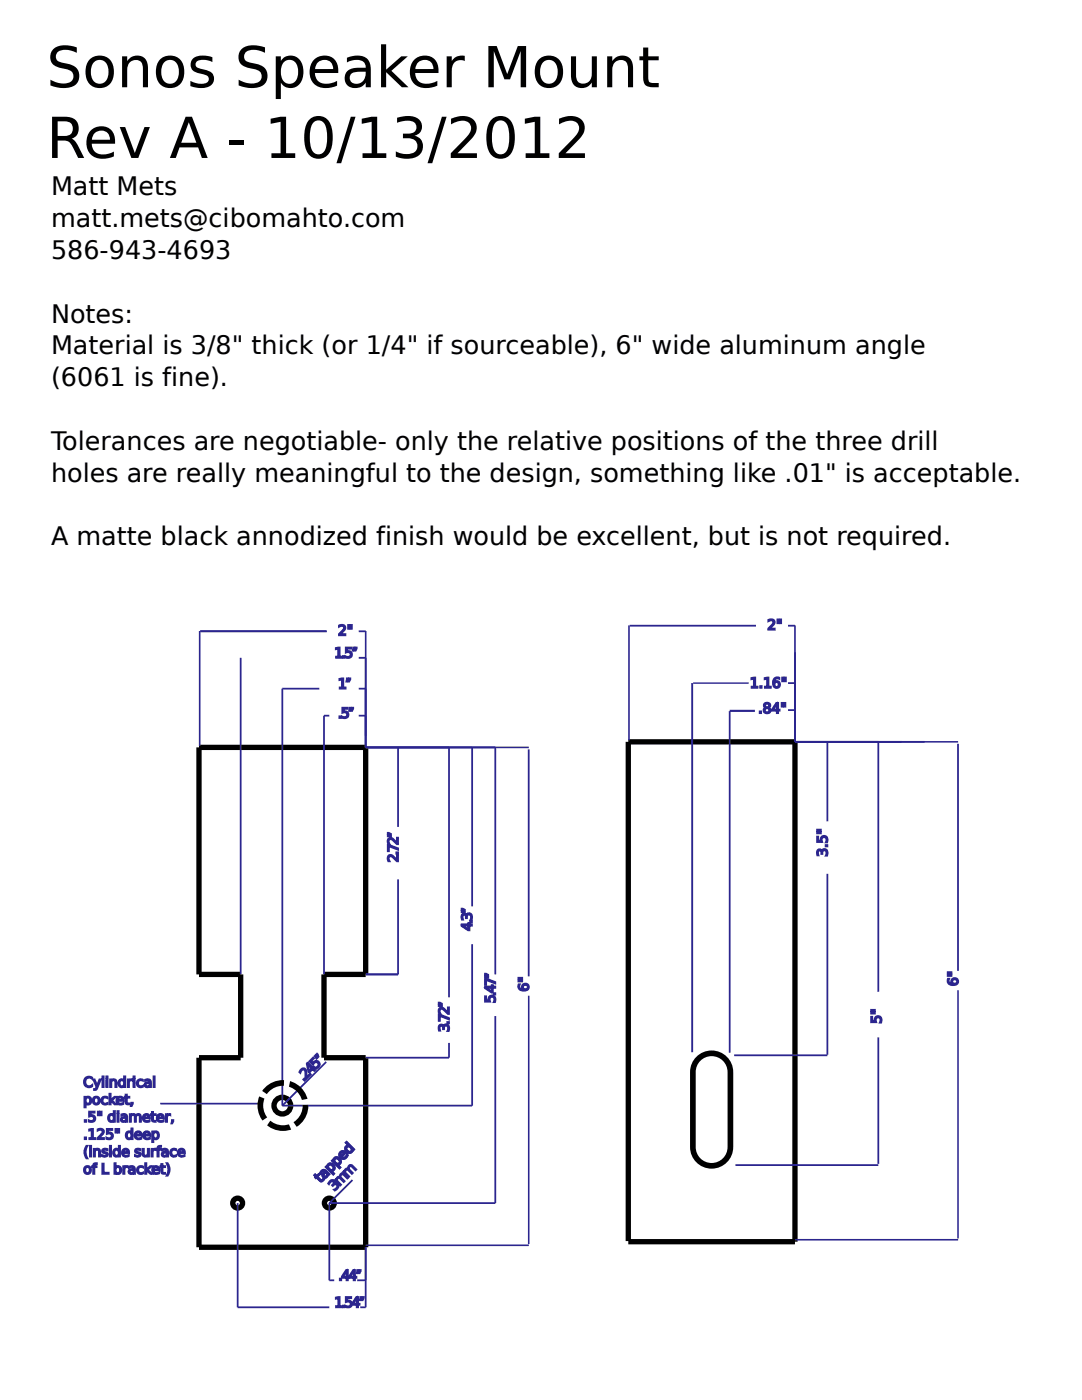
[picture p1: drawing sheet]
<svg xmlns="http://www.w3.org/2000/svg" width="216mm" height="279mm" viewBox="0 0 216 279" stroke-linecap="round" stroke-linejoin="round" font-family="sans-serif">
<g fill="none" stroke="#000" stroke-width=".35">
<circle cx="56.3" cy="220.7" r="1.66"/>
<circle cx="47.4" cy="240.1" r=".98"/>
<circle cx="65.7" cy="240.1" r=".98"/>
</g>
<g fill="none" stroke="#000" stroke-width="1.1" stroke-linecap="butt">
<path d="M39.7 149.2h33.3v45.3h-8.3v16.6h8.3v37.8h-33.3v-37.8h8.3v-16.6h-8.3z"/>
<circle cx="56.3" cy="220.7" r="1.66"/>
<circle cx="47.4" cy="240.1" r=".98"/>
<circle cx="65.7" cy="240.1" r=".98"/>
</g>
<path d="M70.3 235.5l-4.6 4.6" fill="none" stroke="#2b258e" stroke-width=".35"/>
<g fill="#00f" stroke="#2b258e" stroke-width=".35">
<path d="M56.3 220.7h37.9z"/>
<path d="M73 149.2h21.2z"/>
<path d="M94.2 149.2v31.7z"/>
<path d="M94.2 188.4v32.3z"/>
</g>
<path d="M65.7 142.8h-1v51.7M71.6 142.8h1.4v6.4" fill="none" stroke="#2b258e" stroke-width=".35"/>
<g fill="#00f" stroke="#2b258e" stroke-width=".35">
<path d="M73 137.4v11.8z"/>
<path d="M56.3 137.4v83.3z"/>
<path d="M48 131.3v63.2z"/>
<path d="M73 131.3v17.9z"/>
<path d="M71.6 131.3h1.4z"/>
<path d="M32 220.2h19.6z"/>
<path d="M56.3 137.4h7.4z"/>
<path d="M71.6 137.4h1.4z"/>
</g>
<path d="M73 149.2h6.4v15.8M77.4 168.6l2 .7v.3l-1.8-.7v1h-.2zM77.4 166.6l.6 .2v.2l-.6-.1zM77.4 166.2l.6 .2v.2l-.6-.1zM77.5 170.8a.87 .87 0 0 1 1.3 .4l.4 .4v-1h.2v1.3h-.2l-.4-.4a.89 .89 0 0 0-1.1-.5l-.1 .4 .2 .5h-.3l-.2-.6zM77.5 167.4a.87 .87 0 0 1 1.3 .4l.4 .4v-1h.2v1.3h-.2l-.4-.4a.89 .89 0 0 0-1.1-.5l-.1 .4 .2 .5h-.3l-.2-.6zM79.1 170.1h.3v.3h-.3zM79.4 175.5v19h-6.4M73 194.5h6.4z" fill="none" stroke="#2b258e" stroke-width=".35"/>
<g fill="#00f" stroke="#2b258e" stroke-width=".35">
<path d="M73 211.1h16.6z"/>
<path d="M89.6 208.1v3z"/>
</g>
<path d="M92.1 184.5h1.4v-.3h.2v.3h.5v.2h-.5v1h-.3l-1.3-.9zM92.1 181.7l.7 .3v.1l-.7-.1zM92.1 181.3l.7 .3v.1l-.7-.1zM92.2 182.5l.6-.2 .3 .4a.63 .63 0 0 1 .8-.4 .63 .63 0 0 1 .3 .9l-.1 .4h-.3a.55 .55 0 0 0 .2-.7 .55 .55 0 0 0-.7-.2l-.1 .5h-.2v-.2a.34 .34 0 0 0-.4-.4 .34 .34 0 0 0-.3 .4l.1 .5h-.2l-.1-.5zM92.4 184.7h1.1v.7zM93.8 183.8h.4v.3h-.4zM87.5 202.4l2.1 .8v.3l-1.8-.7v1h-.3zM87.5 200.5l.7 .2v.2l-.7-.1zM87.5 200.1l.7 .2v.2l-.7-.1zM87.6 204.6l.6-.1 .3 .3a.63 .63 0 0 1 .8-.3 .63 .63 0 0 1 .3 .8l-.1 .5h-.2a.55 .55 0 0 0 .1-.8 .55 .55 0 0 0-.7-.2l-.1 .6h-.2v-.2a.34 .34 0 0 0-.3-.5 .34 .34 0 0 0-.4 .5l.1 .5h-.2l-.1-.6zM87.7 201.3a.87 .87 0 0 1 1.3 .3l.4 .4v-1h.2v1.4h-.2l-.5-.5a.89 .89 0 0 0-1.1-.4l-.1 .4 .2 .4h-.3l-.1-.5zM89.2 204h.4v.3h-.4z" fill="none" stroke="#2b258e" stroke-width=".35"/>
<g fill="#00f" stroke="#2b258e" stroke-width=".35">
<path d="M79.4 149.2h10.2z"/>
<path d="M89.6 149.2v49.8z"/>
<path d="M73 149.2h25.8z"/>
<path d="M65.7 240.1h33.1z"/>
<path d="M98.8 202.8v37.3z"/>
<path d="M98.8 149.2v45.3z"/>
</g>
<g fill="none" stroke="#2b258e" stroke-width=".35">
<path d="M67 129.3l.8-.1v1.8h.4v.3h-1.2v-.3h.5v-1.5l-.5 .1zM67.7 135.5l.8-.1v1.8h.5v.2h-1.2v-.2h.4v-1.6l-.5 .1zM68.4 130.9h.3v.4h-.3zM69 129.2h1.1v.3h-.8v.5a.73 .73 0 0 1 .9 .7 .73 .73 0 0 1-1 .6l-.3-.1v-.3a.54 .54 0 0 0 .8 .1 .54 .54 0 0 0 0-.8l-.7 .1zM69.2 135.4h.3v.2l-.2 .4h-.2zM69.6 135.4h.3v.2l-.2 .4h-.2zM70.5 129.2h.3v.2l-.3 .5h-.1zM70.9 129.2h.3v.2l-.3 .5h-.1zM67.7 142.9h.3v.4h-.3zM68.3 141.2h1.1v.3h-.8v.5a.73 .73 0 0 1 1 .7 .73 .73 0 0 1-1.1 .6l-.3-.1v-.2a.54 .54 0 0 0 .8 0 .54 .54 0 0 0 0-.8l-.7 .1zM69.8 141.2h.3v.3l-.3 .4h-.1zM70.2 141.2h.3v.3l-.2 .4h-.2z"/>
<path d="M96.8 198.8h.2v.9h.5a.73 .73 0 0 1 .7-1 .73 .73 0 0 1 .6 1v.3h-.3a.54 .54 0 0 0 0-.8 .54 .54 0 0 0-.8 .1l.1 .6h-1zM96.8 196.9h1.3v-.3h.2v.3h.5v.3h-.5v.9h-.2l-1.3-.9zM96.8 195.2l2 .8v.3l-1.8-.7v1h-.2zM96.8 194.7l.6 .3v.1l-.6-.1zM96.8 194.3l.6 .2v.2l-.6-.1zM97 197.2h1.1v.7zM98.5 198.2h.3v.3h-.3zM60 213.4a.68 .68 0 0 1 .9-.1 .68 .68 0 0 1 .3 .9v.7l.7-.6 .1 .1-.9 .9-.2-.1v-.6a.88 .88 0 0 0-.4-1.1l-.3 .1-.3 .6-.2-.2zM60.5 215.4l.2-.2 .3 .3-.2 .2zM61.2 212.3l.3-.2 .9 .9 .2-.2 .2 .2-.2 .2 .3 .3-.2 .2-.3-.3-.7 .6-.2-.1zM61.4 212.4l.8 .8-.5 .5zM61.7 211.8l.8-.8 .2 .2-.6 .6 .3 .4a.73 .73 0 0 1 1.2-.2 .73 .73 0 0 1-.3 1.1l-.2 .2-.2-.2a.54 .54 0 0 0 .6-.5 .54 .54 0 0 0-.6-.6l-.4 .5z"/>
<path d="M62.8 210.8l.2-.2 .1 .1 .2 .5-.1 .1zM63.1 210.5l.2-.2 .1 .1 .2 .5-.2 .1zM65.1 211.9l-8.8 8.8M65.8 235.7a.52 .52 0 0 1 .7-.2 .52 .52 0 0 1 .2 .7 .63 .63 0 0 1 .9 .4 .63 .63 0 0 1-.4 .8l-.4 .2-.2-.2a.55 .55 0 0 0 .6-.4 .55 .55 0 0 0-.3-.6l-.5 .3-.2-.2 .2-.1a.34 .34 0 0 0 .1-.6 .34 .34 0 0 0-.5 .1l-.4 .5-.1-.2zM67.3 235l.3-.2 .3 .1a.55 .55 0 0 1 .2-.7 .55 .55 0 0 1 .7 .2l.7 .6-.2 .2-.7-.7a.38 .38 0 0 0-.6 0 .38 .38 0 0 0 .2 .6l.6 .6-.2 .2-.7-.6a.38 .38 0 0 0-.6-.1 .38 .38 0 0 0 .1 .6l.7 .6-.2 .2-1.1-1.1 .2-.2 .1 .2zM69.6 232.6l.6-.1 .9 .9-.2 .2-.6-.7a.38 .38 0 0 0-.6 0 .38 .38 0 0 0 .1 .6l.6 .6-.2 .2-.6-.7a.38 .38 0 0 0-.6 0 .38 .38 0 0 0 .1 .6l.6 .6-.2 .2-1.1-1.1 .2-.2 .2 .2a.53 .53 0 0 1 .1-.6 .53 .53 0 0 1 .6-.1zM47.4 240.1v20.8h18.3M65.7 240.1v15.4h1M67 258.9l.8-.1v1.9h.4v.2h-1.2v-.2h.5v-1.6l-.5 .1zM67.8 255.2h.3v.3h-.3zM69 258.8h1.1v.3h-.8v.5a.73 .73 0 0 1 .9 .7 .73 .73 0 0 1-1 .6h-.3v-.3a.54 .54 0 0 0 .8 0 .54 .54 0 0 0 0-.8l-.7 .1zM69.1 253.5h.3v1.3h.3v.2h-.3v.5h-.3v-.5h-.9v-.2z"/>
<path d="M69.1 253.7v1.1h-.7zM70.5 253.5h.3v1.3h.3v.2h-.3v.5h-.2v-.5h-1v-.2zM70.6 253.7v1.1h-.7zM71.1 258.8h.4v1.4h.2v.2h-.2v.5h-.3v-.5h-1v-.3zM71.2 259.1v1.1h-.7zM71.3 255.5h1.7M71.3 253.5h.3v.2l-.3 .4h-.1zM71.7 253.5h.3v.2l-.2 .4h-.2zM71.9 258.8h.3v.3l-.2 .4h-.2zM72.3 258.8h.3v.3l-.2 .4h-.2zM73 248.9v12h-1.1M68.4 260.5h.3v.4h-.3z"/>
</g>
<g fill="#00f" stroke="#2b258e" stroke-width=".35">
<path d="M73 149.2h32.5z"/>
<path d="M105.5 198.7v49.6z"/>
<path d="M105.5 149.6v45.3z"/>
</g>
<g fill="none" stroke="#2b258e" stroke-width=".35">
<path d="M103.4 195.6h.8v.3h-.8zM103.4 195.1h.8v.3h-.8zM103.5 196.4h.2a.65 .65 0 0 0 0 .8 .65 .65 0 0 0 .7 .2 .68 .68 0 0 1 .1-1 .68 .68 0 0 1 1 .3 .68 .68 0 0 1-.4 .9 1.09 1.09 0 0 1-1.7-.8z"/>
<circle cx="104.8" cy="197" r=".46"/>
</g>
<g fill="#00f" stroke="#2b258e" stroke-width=".35">
<path d="M73 248.5h32.5z"/>
<path d="M39.8 125.9v23z"/>
<path d="M73 125.9v20.9z"/>
<path d="M71.6 126h1.4z"/>
<path d="M40 126h25.2z"/>
</g>
<path d="M67.6 124.8a.72 .72 0 0 1 1-.1 .72 .72 0 0 1 .2 .9l-.8 .9h.9v.3h-1.3v-.3l.5-.4a.89 .89 0 0 0 .4-1.1l-.4-.1-.5 .2zM69.5 124.7h.2v.8h-.2zM70 124.7h.2v.8h-.2z" fill="none" stroke="#2b258e" stroke-width=".35"/>
<path d="M158.6 148.1h-33.2v99.6M158.6 148.2v99.6h-33.2" fill="none" stroke="#000" stroke-width="1.1" stroke-linecap="butt"/>
<path d="M158.6 148.1h21.3z" fill="#00f" stroke="#2b258e" stroke-width=".35"/>
<path d="M145.6 141.9v68.2M157.2 141.7h1.4v6.4" fill="none" stroke="#2b258e" stroke-width=".35"/>
<g fill="#00f" stroke="#2b258e" stroke-width=".35">
<path d="M158.6 136.3v11.8z"/>
<path d="M138.1 136.3v73.7z"/>
<path d="M158.6 130.2v17.9z"/>
<path d="M138.3 136.3h11.1z"/>
<path d="M157.2 136.3h1.4z"/>
</g>
<path d="M158.6 148.1h6.5v15.8M163 167h.3v.8h.5a.73 .73 0 0 1 .7-1 .73 .73 0 0 1 .6 1.1l-.1 .2h-.2a.54 .54 0 0 0 0-.8 .54 .54 0 0 0-.8 .1l.1 .7h-1.1zM163 166.1h.8v.2h-.8zM163 165.6h.8v.2h-.8zM163.1 169.7l.6-.2 .3 .4a.63 .63 0 0 1 .8-.4 .63 .63 0 0 1 .3 .9l-.1 .4h-.2a.55 .55 0 0 0 .1-.7 .55 .55 0 0 0-.7-.3l-.1 .6h-.2v-.2a.34 .34 0 0 0-.4-.4 .34 .34 0 0 0-.3 .4l.1 .5h-.2l-.1-.5zM164.7 168.6h.4v.3h-.4zM165.1 174.4v36.1M146.5 210.6h18.6" fill="none" stroke="#2b258e" stroke-width=".35"/>
<g fill="#00f" stroke="#2b258e" stroke-width=".35">
<path d="M146.8 232.5h28.5z"/>
<path d="M175.3 207v25.3z"/>
<path d="M165.1 148.1h10.2z"/>
<path d="M175.3 148.1v49.8z"/>
<path d="M158.6 148.1h25.9z"/>
</g>
<g fill="none" stroke="#2b258e" stroke-width=".35">
<path d="M151.6 142h.3v.3h-.3zM152.6 140.4a.61 .61 0 0 1 .9-.1 .61 .61 0 0 1 0 .9h-.2a.64 .64 0 0 1 .3 1 .64 .64 0 0 1-.9 .1 .57 .57 0 0 1-.3-.6 .57 .57 0 0 1 .4-.5l-.4-.3zM154.9 140.3h.4v1.3h.3v.2h-.3v.5h-.3v-.5h-.9v-.2zM155 140.5v1.1h-.7zM156 140.3h.2v.7h-.2zM156.5 140.3h.2v.7h-.2z"/>
<circle cx="153.1" cy="140.8" r=".37"/>
<circle cx="153.1" cy="141.8" r=".42"/>
</g>
<g fill="#00f" stroke="#2b258e" stroke-width=".35">
<path d="M158.6 148.1h32.6z"/>
<path d="M191.2 197.6v49.6z"/>
<path d="M191.2 148.4v45.3z"/>
</g>
<g fill="none" stroke="#2b258e" stroke-width=".35">
<path d="M189.1 194.5h.8v.3h-.8zM189.1 194h.8v.3h-.8zM189.1 195.3h.3a.64 .64 0 0 0 0 .7 .64 .64 0 0 0 .6 .3 .68 .68 0 0 1 .2-1 .68 .68 0 0 1 1 .3 .68 .68 0 0 1-.5 .9 1.09 1.09 0 0 1-1.6-.8z"/>
<circle cx="190.5" cy="195.9" r=".46"/>
</g>
<g fill="#00f" stroke="#2b258e" stroke-width=".35">
<path d="M158.6 247.4h32.6z"/>
<path d="M125.5 124.8v23z"/>
<path d="M158.6 124.8v20.9z"/>
<path d="M157.2 124.9h1.4z"/>
<path d="M125.6 124.9h25.2z"/>
</g>
<path d="M153.3 123.7a.72 .72 0 0 1 .9-.1 .72 .72 0 0 1 .3 .9l-.9 .9h1v.3h-1.3v-.3l.4-.4a.89 .89 0 0 0 .5-1.1l-.4-.1-.5 .2zM155.1 123.6h.3v.8h-.3zM155.6 123.6h.3v.8h-.3z" fill="none" stroke="#2b258e" stroke-width=".35"/>
<path d="M139.3 211.3a3.7 3.7 0 0 1 4.1-.8 3.7 3.7 0 0 1 2.3 3.5v14.9a3.7 3.7 0 0 1-3.7 3.8 3.7 3.7 0 0 1-3.7-3.8v-14.9a3.7 3.7 0 0 1 1-2.7z" fill="none" stroke="#000" stroke-width="1.1" stroke-linecap="butt"/>
<path d="M145.6 141.9h5z" fill="#00f" stroke="#2b258e" stroke-width=".35"/>
<g fill="none" stroke="#2b258e" stroke-width=".35">
<path d="M149.9 135.3l.8-.1v1.8h.5v.3h-1.2v-.3h.4v-1.5l-.5 .1zM151.7 136.9h.3v.4h-.3zM152.6 135.3l.7-.1v1.8h.5v.3h-1.2v-.3h.5v-1.5l-.5 .1zM154.5 135.5l.6-.3 .4 .1v.2a.64 .64 0 0 0-.7 0 .64 .64 0 0 0-.3 .7 .68 .68 0 0 1 1 .1 .68 .68 0 0 1-.3 1 .68 .68 0 0 1-.9-.5v-.9zM156.1 135.2h.2v.8h-.2zM156.6 135.2h.2v.8h-.2zM16.9 218.9h.2v.2a.67 .67 0 0 1 .9-.1 .67 .67 0 0 1 .2 .9 .6 .6 0 0 1-.4 .5 .6 .6 0 0 1-.7-.2v.8h-.2zM17 215.1l.5-.2h.4l.5 .2v.3a.8 .8 0 0 0-1.1 0 .8 .8 0 0 0 0 1.1 .8 .8 0 0 0 1.1 0v.3a1.08 1.08 0 0 1-1.5-.2 1.08 1.08 0 0 1 .1-1.5zM17.2 219.2a.56 .56 0 0 1 .8 .3 .56 .56 0 0 1-.3 .7 .59 .59 0 0 1-.6-.3 .59 .59 0 0 1 .1-.7zM18.6 215.4h.3l.5 1.2 .4-1.2h.3l-.7 1.7-.3 .4h-.3v-.2h.3l.1-.4zM18.9 219.2a.56 .56 0 0 1 .8 .2 .56 .56 0 0 1-.3 .8 .58 .58 0 0 1-.6-.3 .58 .58 0 0 1 .1-.7zM20.4 219.1l.7-.3 .3 .1v.3a.6 .6 0 0 0-.8 0 .6 .6 0 0 0 0 .9 .6 .6 0 0 0 .8 0v.3a.83 .83 0 0 1-1.1-.2 .83 .83 0 0 1 .1-1.1z"/>
<path d="M20.4 214.8h.3v2.2h-.3zM21.2 215.4h.3v1.6h-.3zM21.2 214.8h.3v.3h-.3zM21.8 218.3h.3v1.2l.7-.6h.4l-.9 .7 .9 .8h-.3l-.8-.7v.7h-.3zM22 215.4h.2v.2a.56 .56 0 0 1 .7-.2 .56 .56 0 0 1 .4 .6v1h-.3v-1a.4 .4 0 0 0-.4-.4 .4 .4 0 0 0-.4 .5v.9h-.2zM23.4 219.1a.71 .71 0 0 1 .9-.2 .71 .71 0 0 1 .4 .8h-1.2a.65 .65 0 0 0 .4 .6 .65 .65 0 0 0 .7-.2v.2a.87 .87 0 0 1-1.1-.1 .87 .87 0 0 1-.1-1.1zM23.7 219.2l.5-.1 .2 .4h-.9zM23.8 215.6l.5-.2 .5 .2v-.8h.2v2.2h-.2v-.3a.68 .68 0 0 1-1 .2 .68 .68 0 0 1-.2-.9zM24 215.7a.56 .56 0 0 1 .8 .3 .56 .56 0 0 1-.3 .7 .59 .59 0 0 1-.6-.3 .59 .59 0 0 1 .1-.7zM25.1 218.4h.2v.5h.5v.2h-.5v1l.5 .1v.2a.55 .55 0 0 1-.7-.5v-.8h-.2v-.2h.2zM25.5 215.4h.2v.2l.2-.2h.5v.2a.45 .45 0 0 0-.5 .1 .45 .45 0 0 0-.2 .4v.9h-.2zM26.6 215.4h.3v1.6h-.3z"/>
<path d="M26.6 214.8h.3v.3h-.3zM27.5 215.6l.7-.2 .3 .1v.2a.6 .6 0 0 0-.8 .1 .6 .6 0 0 0 0 .8 .6 .6 0 0 0 .8 .1v.2a.83 .83 0 0 1-1.1-.2 .83 .83 0 0 1 .1-1.1zM28.9 215.5a.75 .75 0 0 1 .8-.1 .75 .75 0 0 1 .4 .7v.9h-.2v-.3a.55 .55 0 0 1-.7 .3 .55 .55 0 0 1-.3-.7 .55 .55 0 0 1 .6-.3h.4a.54 .54 0 0 0-.4-.4 .54 .54 0 0 0-.6 .1zM29.2 216.3l.7-.1a.43 .43 0 0 1-.3 .5 .43 .43 0 0 1-.5-.2zM30.6 214.8h.3v2.2h-.3zM173.8 202.9h.3v.9h.5a.73 .73 0 0 1 .7-1 .73 .73 0 0 1 .6 1l-.1 .3h-.3a.54 .54 0 0 0 .1-.8 .54 .54 0 0 0-.8 .1v.6h-1zM173.8 202h.8v.3h-.8zM173.8 201.5h.8v.3h-.8zM16.9 223.5h.3v.4h-.3zM16.9 227h.3v.3h-.3zM17.1 233.1a.56 .56 0 0 1 .8 .2 .56 .56 0 0 1-.3 .8 .58 .58 0 0 1-.6-.4 .58 .58 0 0 1 .1-.6zM17.2 228.7h.3a2.36 2.36 0 0 0 0 2.5h-.3a2.13 2.13 0 0 1 0-2.5z"/>
<path d="M17.8 221.8h1.1v.3h-.9v.5a.73 .73 0 0 1 1 .7 .73 .73 0 0 1-1 .6l-.3-.1v-.2a.54 .54 0 0 0 .8 0 .54 .54 0 0 0-.1-.8l-.6 .1zM17.8 225.4l.8-.1v1.8h.4v.2h-1.2v-.2h.5v-1.6l-.5 .1zM17.9 229.3h.3v1.5h-.3zM17.9 228.7h.3v.3h-.3zM18.7 229.3h.3v.2a.56 .56 0 0 1 .6-.2 .56 .56 0 0 1 .4 .6v.9h-.3v-.9a.4 .4 0 0 0-.4-.5 .4 .4 0 0 0-.3 .5v.9h-.3zM18.7 232.3l.6-.2v.2l-.4 .2v.2h.4v.2h-.4v1.4h-.3v-1.4h-.2v-.2h.2zM19.5 225.4a.72 .72 0 0 1 .9-.1 .72 .72 0 0 1 .2 .9l-.8 .9h1v.2h-1.4v-.2l.5-.4a.89 .89 0 0 0 .4-1.1l-.4-.1-.4 .2zM19.5 221.8h.2v.8h-.2zM20 221.8h.3v.8h-.3zM20.4 232.2h.3v1.8h1v.3h-1.3zM20.5 229.4l.7-.1h.3v.3a.42 .42 0 0 0-.5-.2 .42 .42 0 0 0-.3 .4 .63 .63 0 0 1 .6 .3 .63 .63 0 0 1 .1 .6l-.9 .1h-.1v-.3a.54 .54 0 0 0 .9-.2l-.1-.1a.62 .62 0 0 1-.6-.2 .62 .62 0 0 1-.1-.6zM21.3 225.3h1.1v.2h-.8v.5a.73 .73 0 0 1 1 .7 .73 .73 0 0 1-1.1 .7l-.3-.1v-.3a.54 .54 0 0 0 .8 .1 .54 .54 0 0 0 0-.8h-.7z"/>
<path d="M21.7 222.5l.5-.2 .5 .3v-.9h.2v2.2h-.2v-.2a.68 .68 0 0 1-.9 .1 .68 .68 0 0 1-.2-.9zM21.9 229.3h.3v1.5h-.3zM21.9 228.7h.3v.3h-.3zM21.9 222.7a.56 .56 0 0 1 .8 .2 .56 .56 0 0 1-.3 .8 .59 .59 0 0 1-.6-.3 .59 .59 0 0 1 .1-.7zM22.7 229.5l.5-.3 .5 .3v-.8h.3v2.1h-.3v-.2a.68 .68 0 0 1-.9 .1 .68 .68 0 0 1-.2-.9zM22.8 232.1h.3v.9a.67 .67 0 0 1 .9-.2 .67 .67 0 0 1 .2 .9 .6 .6 0 0 1-.5 .6 .6 .6 0 0 1-.6-.3v.3h-.3zM23 229.6a.56 .56 0 0 1 .7 .2 .56 .56 0 0 1-.3 .8 .59 .59 0 0 1-.6-.3 .59 .59 0 0 1 .2-.7zM23 225.3h.3v.8h-.3zM23.2 233.1a.56 .56 0 0 1 .8 .2 .56 .56 0 0 1-.3 .8 .59 .59 0 0 1-.6-.4 .59 .59 0 0 1 .1-.6zM23.4 222.3h.3v1.6h-.3zM23.4 221.7h.3v.4h-.3zM23.6 225.3h.2v.8h-.2z"/>
<path d="M24.2 222.4a.75 .75 0 0 1 1.2 .6v.9h-.3v-.3a.55 .55 0 0 1-.7 .3 .55 .55 0 0 1-.3-.6 .55 .55 0 0 1 .7-.4h.3a.54 .54 0 0 0-.3-.4 .54 .54 0 0 0-.6 .1zM24.5 223.2l.6-.1a.43 .43 0 0 1-.2 .6 .43 .43 0 0 1-.5-.3zM24.5 229.5a.71 .71 0 0 1 .9-.2 .71 .71 0 0 1 .4 .8h-1.2a.65 .65 0 0 0 .4 .5 .65 .65 0 0 0 .7-.1v.2a.87 .87 0 0 1-1.2-.1 .87 .87 0 0 1 0-1.1zM24.6 232.7h.2v.3l.2-.2 .5-.1v.3a.45 .45 0 0 0-.5 0 .45 .45 0 0 0-.2 .5v.8h-.2zM24.8 229.6l.5-.1 .2 .4h-.9zM25.3 226l.4-.2 .5 .2v-.8h.3v2.1h-.3v-.2a.68 .68 0 0 1-.9 .2 .68 .68 0 0 1-.2-1zM25.5 226.1a.56 .56 0 0 1 .7 .3 .56 .56 0 0 1-.2 .7 .59 .59 0 0 1-.6-.3 .59 .59 0 0 1 .1-.7zM25.8 232.8a.75 .75 0 0 1 1.1 .6v.9h-.2v-.3a.55 .55 0 0 1-.7 .3 .55 .55 0 0 1-.3-.6 .55 .55 0 0 1 .6-.4h.4a.54 .54 0 0 0-.4-.4 .54 .54 0 0 0-.5 .1zM25.9 222.3h.2v.3a.53 .53 0 0 1 .5-.3 .53 .53 0 0 1 .5 .3 .55 .55 0 0 1 .7-.3 .55 .55 0 0 1 .3 .7v.9h-.2v-.9a.38 .38 0 0 0-.4-.5 .38 .38 0 0 0-.4 .5v.9h-.2v-.9a.38 .38 0 0 0-.4-.5 .38 .38 0 0 0-.4 .5v.9h-.2zM26 233.6l.7-.1a.43 .43 0 0 1-.3 .6 .43 .43 0 0 1-.5-.3zM26.2 220.1h.3v.2l-.2 .5h-.2zM27 226a.71 .71 0 0 1 .9-.2 .71 .71 0 0 1 .4 .8h-1.2a.65 .65 0 0 0 .4 .6 .65 .65 0 0 0 .7-.2v.3a.87 .87 0 0 1-1.1-.1 .87 .87 0 0 1-.1-1.2z"/>
<path d="M27.1 229.4l.7-.1h.2v.3a.42 .42 0 0 0-.5-.2 .42 .42 0 0 0-.3 .4 .63 .63 0 0 1 .7 .3 .63 .63 0 0 1 0 .6l-.8 .1h-.2v-.3a.54 .54 0 0 0 .9-.2v-.1a.62 .62 0 0 1-.7-.2 .62 .62 0 0 1 0-.6zM27.3 226.1l.5-.1 .2 .4h-.9zM27.5 232.9l.7-.2 .3 .1v.2a.6 .6 0 0 0-.8 .1 .6 .6 0 0 0 0 .8 .6 .6 0 0 0 .8 .1v.2a.83 .83 0 0 1-1-.2 .83 .83 0 0 1 0-1.1zM28.5 229.3h.2v.9a.4 .4 0 0 0 .4 .4 .4 .4 0 0 0 .4-.5v-.8h.2v1.5h-.2v-.2a.56 .56 0 0 1-.7 .2 .56 .56 0 0 1-.3-.6zM28.7 222.5a.71 .71 0 0 1 .9-.1 .71 .71 0 0 1 .3 .8h-1.2a.65 .65 0 0 0 .5 .5 .65 .65 0 0 0 .7-.1v.2a.87 .87 0 0 1-1.2-.1 .87 .87 0 0 1 0-1.2zM28.8 226a.71 .71 0 0 1 .8-.2 .71 .71 0 0 1 .4 .8h-1.2a.65 .65 0 0 0 .4 .6 .65 .65 0 0 0 .7-.2v.3a.87 .87 0 0 1-1.1-.1 .87 .87 0 0 1 0-1.2zM28.9 222.6l.5-.1 .3 .5h-.9zM29 232.1h.2v1.3l.8-.7h.3l-.8 .8 .8 .8h-.3l-.8-.8v.8h-.2zM29 226.1l.5-.1 .2 .4h-.9zM30.2 229.3h.3v.2l.2-.2 .4-.1v.3a.45 .45 0 0 0-.4 0 .45 .45 0 0 0-.2 .5v.8h-.3zM30.3 221.9h.3v.4h.5v.2h-.5v1l.5 .2v.2a.55 .55 0 0 1-.8-.5v-.9h-.2v-.2h.2zM30.4 225.8h.2v.2a.67 .67 0 0 1 .9-.1 .67 .67 0 0 1 .2 .9 .6 .6 0 0 1-.4 .6 .6 .6 0 0 1-.7-.3v.8h-.2z"/>
<path d="M30.6 232.9a.71 .71 0 0 1 .8-.1 .71 .71 0 0 1 .4 .8h-1.2a.65 .65 0 0 0 .5 .5 .65 .65 0 0 0 .6-.1v.2a.87 .87 0 0 1-1.1-.1 .87 .87 0 0 1 0-1.2zM30.7 226.1a.56 .56 0 0 1 .8 .3 .56 .56 0 0 1-.3 .7 .59 .59 0 0 1-.6-.3 .59 .59 0 0 1 .1-.7zM30.8 233l.5-.1 .2 .5h-.9zM31.5 222.5a.71 .71 0 0 1 .8-.1 .71 .71 0 0 1 .4 .8h-1.2a.65 .65 0 0 0 .5 .5 .65 .65 0 0 0 .6-.1v.2a.87 .87 0 0 1-1.1-.1 .87 .87 0 0 1 0-1.2zM31.5 228.8l.7-.1v.2l-.5 .1v.3h.4v.2h-.4v1.3h-.3v-1.3h-.2v-.2h.2zM31.7 222.6l.5-.1 .3 .5h-.9zM32.2 232.3h.2v.4h.6v.2h-.6v1l.6 .2v.2a.55 .55 0 0 1-.8-.5v-.9h-.2v-.2h.2zM32.4 229.3a.75 .75 0 0 1 .7 0 .75 .75 0 0 1 .5 .6v.9h-.3v-.2a.55 .55 0 0 1-.7 .3 .55 .55 0 0 1-.3-.7 .55 .55 0 0 1 .7-.4h.3a.54 .54 0 0 0-.4-.4 .54 .54 0 0 0-.5 .2zM32.6 230.1l.7-.1a.43 .43 0 0 1-.2 .6 .43 .43 0 0 1-.6-.3zM33.1 222.3h.2v.3l.2-.2 .5-.1v.3a.45 .45 0 0 0-.5 0 .45 .45 0 0 0-.2 .5v.8h-.2zM33.2 232.1h.2a2.13 2.13 0 0 1 0 2.5h-.2a2.36 2.36 0 0 0 0-2.5zM34.2 229.5l.6-.3 .4 .1v.3a.6 .6 0 0 0-.8 0 .6 .6 0 0 0 0 .8 .6 .6 0 0 0 .8 .1v.3a.83 .83 0 0 1-1.1-.2 .83 .83 0 0 1 .1-1.1z"/>
<path d="M34.3 223.5h.3v.3l-.2 .4h-.2zM35.7 229.5a.71 .71 0 0 1 .8-.2 .71 .71 0 0 1 .4 .8h-1.2a.65 .65 0 0 0 .5 .5 .65 .65 0 0 0 .6-.1v.2a.87 .87 0 0 1-1.1-.1 .87 .87 0 0 1 0-1.1zM35.9 229.6l.5-.1 .2 .4h-.9zM62.7 234.5l.2-.1 .3 .3 .4-.4 .1 .1-.4 .4 .7 .7 .5-.3 .2 .2a.55 .55 0 0 1-.9 .2l-.6-.6-.2 .1-.1-.1 .1-.1zM64.1 233.7l.5-.2a1.71 1.71 0 0 1 1.1 .8l-.1 .2-.2-.2a.55 .55 0 0 1-.3 .7 .55 .55 0 0 1-.7-.2 .55 .55 0 0 1 .2-.7l.3-.3a.54 .54 0 0 0-.6 0 .54 .54 0 0 0-.3 .5l-.2-.2zM64.8 234.1l.2-.1a.43 .43 0 0 1 .2 .5 .43 .43 0 0 1-.5 .2l-.1-.2zM65.5 232.3a.79 .79 0 0 1 1.1 .2 .79 .79 0 0 1-.2 1.1h-.3l.6 .6-.2 .2-1.5-1.5 .2-.2 .1 .2zM65.6 232.5a.59 .59 0 0 1 .8 .2 .59 .59 0 0 1-.1 .8 .68 .68 0 0 1-.7-1zM66.7 231.1a.79 .79 0 0 1 1.1 .2 .79 .79 0 0 1-.2 1.1h-.3l.6 .6-.2 .2-1.5-1.5 .2-.2 .2 .1zM66.8 231.3a.59 .59 0 0 1 .8 .2 .59 .59 0 0 1-.1 .7 .68 .68 0 0 1-.7-.9zM67.9 229.9l.5-.2 .6 .4-.8 .8a.65 .65 0 0 0 .7 .1 .65 .65 0 0 0 .3-.6l.2 .1a.85 .85 0 0 1-1.2 .7 .85 .85 0 0 1-.3-1.3zM68.1 230.1l.3-.2 .3 .2-.7 .6-.1-.3z"/>
<path d="M69 228.1l.2-.2 1.5 1.5-.2 .2-.2-.2a.68 .68 0 0 1-.5 .8 .68 .68 0 0 1-.8-.6 .61 .61 0 0 1-.1-.7 .61 .61 0 0 1 .7-.3zM69.2 228.9a.59 .59 0 0 1 .8 .2 .59 .59 0 0 1-.1 .8 .67 .67 0 0 1-.7-1z"/>
<circle cx="155" cy="136.6" r=".46"/>
<circle cx="19.2" cy="219.6" r=".78"/>
<circle cx="17.5" cy="233.5" r=".78"/>
</g>
<circle cx="56.5" cy="220.6" r="4.5" fill="none" stroke="#000" stroke-width="1.1" stroke-dasharray="4.5 1.1" stroke-linecap="butt"/>
<path d="M40 126h25.2z" fill="#00f" stroke="#2b258e" stroke-width=".35"/>
<g font-size="11.3">
<text x="9.3" y="17.4">Sonos Speaker Mount</text>
<text x="9.3" y="31.5">Rev A - 10/13/2012</text>
</g>
<g font-size="5.1">
<text x="10.2" y="39">Matt Mets</text>
<text x="10.2" y="45.3">matt.mets@cibomahto.com</text>
<text x="10.2" y="51.7">586-943-4693</text>
<text x="10.2" y="64.4">Notes:</text>
<text x="10.2" y="70.7">Material is 3/8&quot; thick (or 1/4&quot; if sourceable), 6&quot; wide aluminum angle</text>
<text x="10.2" y="77.1">(6061 is fine).</text>
<text x="10.2" y="89.8">Tolerances are negotiable- only the relative positions of the three drill</text>
<text x="10.2" y="96.1">holes are really meaningful to the design, something like .01&quot; is acceptable.</text>
<text x="10.2" y="108.8">A matte black annodized finish would be excellent, but is not required.</text>
</g>
<g font-size="2.8" fill="#00f">
<text x="153.1" y="125.7">2&quot;</text>
<text x="66.7" y="131.3">1.5’’</text>
<text x="67.4" y="126.8">2&quot;</text>
<text x="67.4" y="137.4">1’’</text>
<text x="149.6" y="137.3">1.16&quot;</text>
<text x="67.4" y="143.3">.5’’</text>
<text x="151.3" y="142.3">.84&quot;</text>
<text x="94.2" y="185.8" transform="rotate(-90 94.2 185.8)">4.3’’</text>
<text x="105.5" y="197.9" transform="rotate(-90 105.5 197.9)">6&quot;</text>
<text x="191.2" y="196.8" transform="rotate(-90 191.2 196.8)">6&quot;</text>
<text x="98.8" y="200.2" transform="rotate(-90 98.8 200.2)">5.47’’</text>
<text x="89.6" y="206" transform="rotate(-90 89.6 206)">3.72’’</text>
<text x="16.6" y="217">Cylindrical</text>
<text x="16.6" y="220.4">pocket,</text>
<text x="16.6" y="223.9">.5&quot; diameter,</text>
<text x="16.6" y="227.3">.125&quot; deep</text>
<text x="16.6" y="230.8">(inside surface</text>
<text x="16.6" y="234.3">of L bracket)</text>
</g>
</svg>
